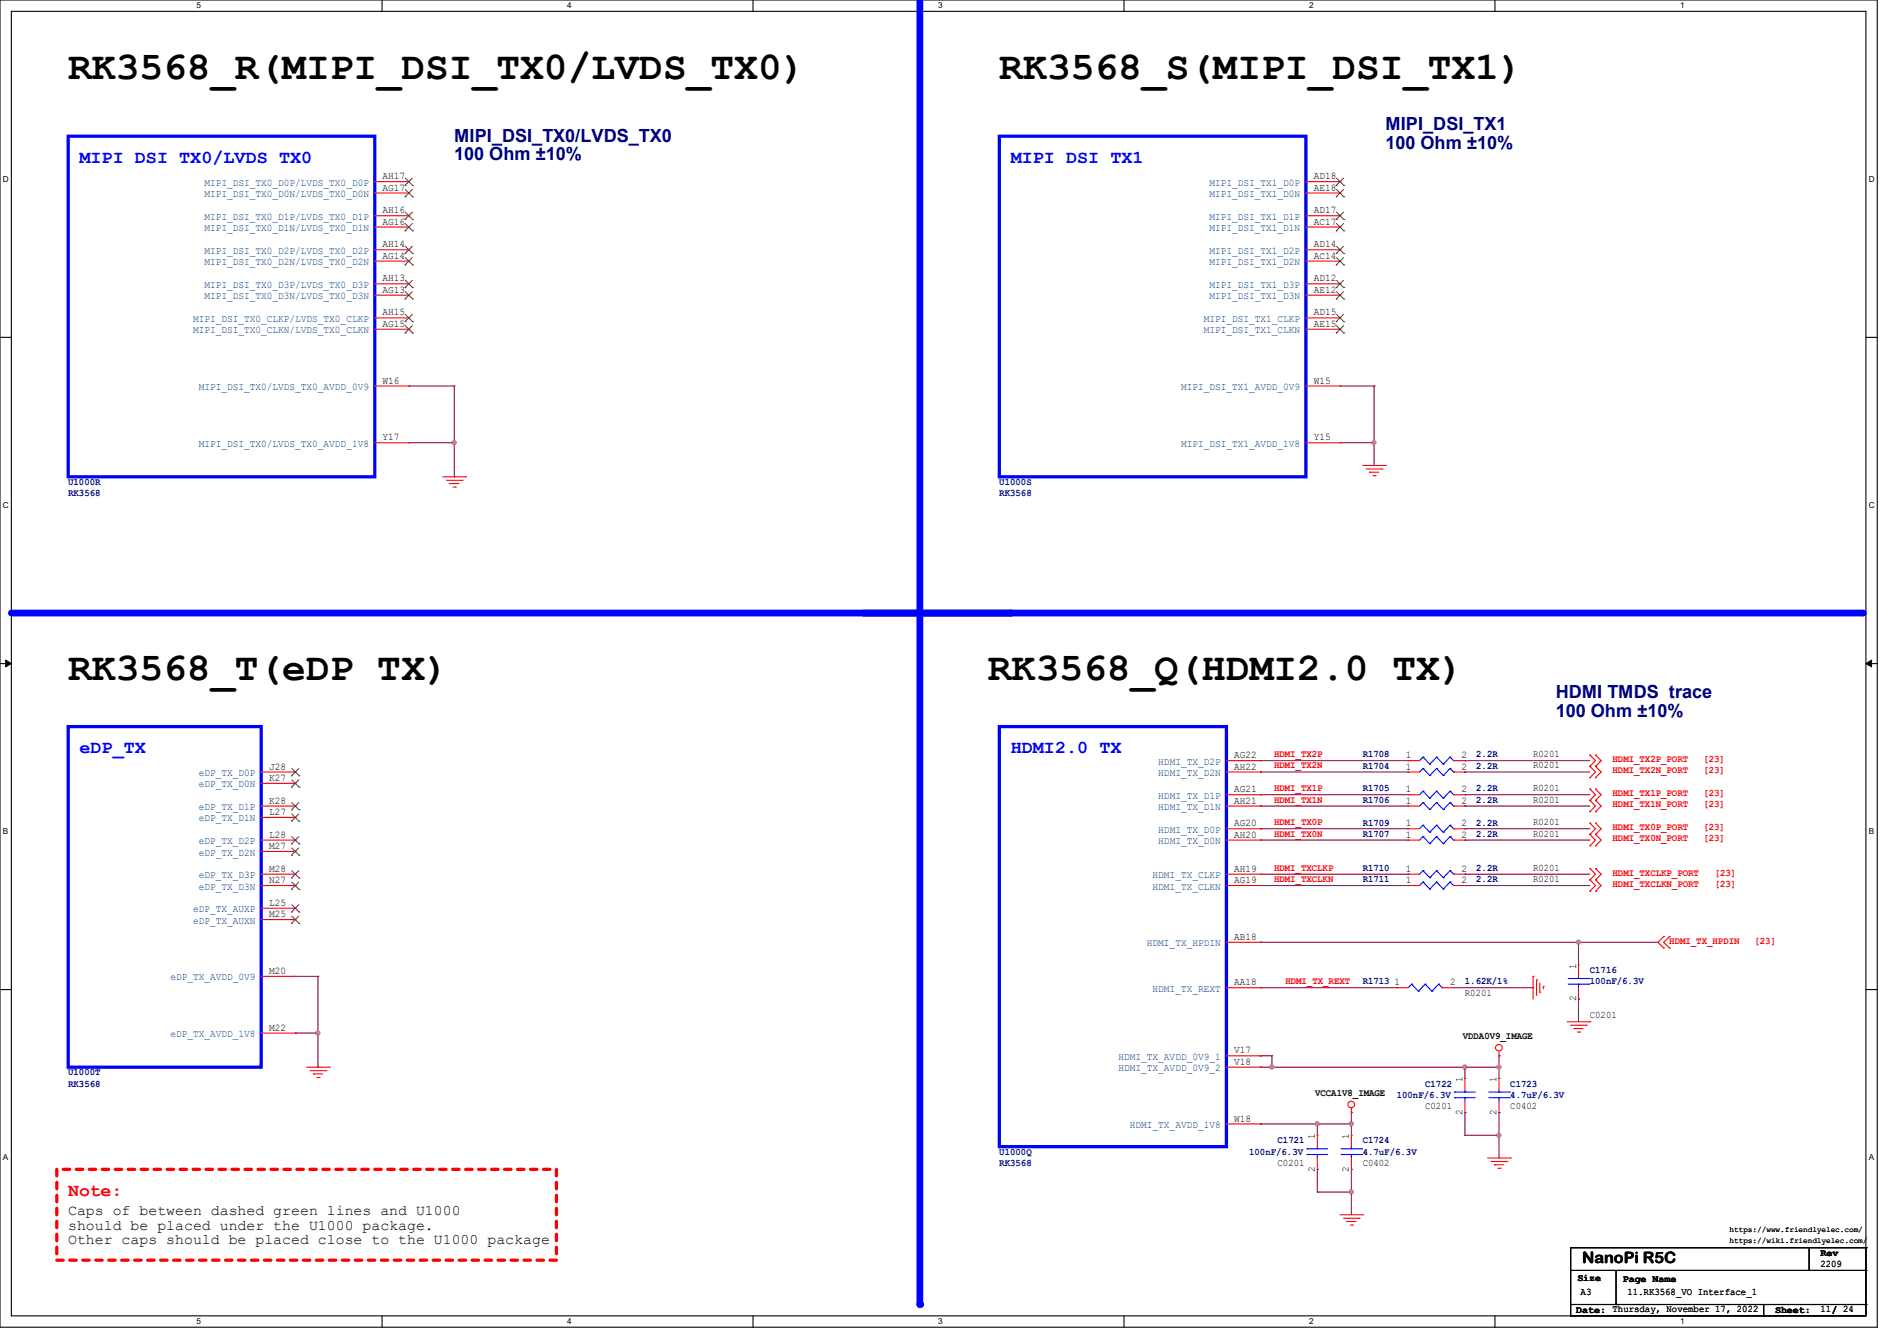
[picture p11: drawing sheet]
<svg xmlns="http://www.w3.org/2000/svg" width="297mm" height="210mm" viewBox="0 0 297 210" stroke-linecap="round" stroke-linejoin="round" font-family="sans-serif">
<path d="M0 0h293.9v207.9h-293.9zM1.8 1.8h290.3v204.3h-290.3z" fill="none" stroke="#000" stroke-width=".17"/>
<g fill="#fff">
<path d="M30.8 .2h.7v1.4h-.7z"/>
<path d="M30.8 206.2h.7v1.4h-.7z"/>
</g>
<path d="M59.8 0v1.8M59.8 206.1v1.8" fill="none" stroke="#000" stroke-width=".17"/>
<g fill="#fff">
<path d="M88.8 .2h.7v1.4h-.7z"/>
<path d="M88.8 206.2h.7v1.4h-.7z"/>
</g>
<path d="M117.9 0v1.8M117.9 206.1v1.8" fill="none" stroke="#000" stroke-width=".17"/>
<g fill="#fff">
<path d="M146.9 .2h.7v1.4h-.7z"/>
<path d="M146.9 206.2h.7v1.4h-.7z"/>
</g>
<path d="M176 0v1.8M176 206.1v1.8" fill="none" stroke="#000" stroke-width=".17"/>
<g fill="#fff">
<path d="M205 .2h.7v1.4h-.7z"/>
<path d="M205 206.2h.7v1.4h-.7z"/>
</g>
<path d="M234.1 0v1.8M234.1 206.1v1.8" fill="none" stroke="#000" stroke-width=".17"/>
<g fill="#fff">
<path d="M263.1 .2h.6v1.4h-.6z"/>
<path d="M263.1 206.2h.6v1.4h-.6z"/>
<path d="M.5 27.3h.9v1.4h-.9z"/>
<path d="M292.6 27.3h.9v1.4h-.9z"/>
<path d="M.5 78.4h.9v1.4h-.9z"/>
<path d="M292.6 78.4h.9v1.4h-.9z"/>
</g>
<path d="M0 52.8h1.8M292.1 52.8h1.8" fill="none" stroke="#000" stroke-width=".17"/>
<g fill="#fff">
<path d="M.5 129.5h.8v1.4h-.8z"/>
<path d="M292.6 129.5h.8v1.4h-.8z"/>
</g>
<path d="M0 103.9h1.8M292.1 103.9h1.8" fill="none" stroke="#000" stroke-width=".17"/>
<path d="M.9 103.4l.9 .5-.9 .5zM292.1 103.9l.9-.5v1z" fill="#000" stroke="#000" stroke-width=".16"/>
<g fill="#fff">
<path d="M.5 180.5h.8v1.4h-.8z"/>
<path d="M292.6 180.5h.8v1.4h-.8z"/>
</g>
<path d="M0 155h1.8M292.1 155h1.8" fill="none" stroke="#000" stroke-width=".17"/>
<path d="M144 0v204.3" fill="none" stroke="#00f" stroke-width="1.1"/>
<circle cx="144" cy="204.3" r=".53" fill="#00f"/>
<path d="M135.1 96h156.5" fill="none" stroke="#00f" stroke-width="1.1"/>
<circle cx="291.6" cy="96" r=".53" fill="#00f"/>
<path d="M1.8 96h156.4" fill="none" stroke="#00f" stroke-width="1.1"/>
<circle cx="158.2" cy="96" r=".53" fill="#00f"/>
<path d="M8.9 183.1h78.2v14.3h-78.2z" fill="none" stroke="#f00" stroke-width=".51" stroke-dasharray="1 1"/>
<g fill="none" stroke="#f00" stroke-width=".17">
<path d="M58.7 28.4h5.3M58.7 30.2h5.3M58.7 33.8h5.3M58.7 35.6h5.3M58.7 39.1h5.3M64 28.4h.1M64 30.2h.1M64 33.8h.1M64 35.6h.1M64 39.1h.1M204.5 28.4h5.3M204.5 30.2h5.3"/>
<path d="M204.5 33.8h5.3M204.5 35.6h5.3M204.5 39.1h5.3M209.8 28.4h.1M209.8 30.2h.1M209.8 33.8h.1M209.8 35.6h.1M209.8 39.1h.1M58.7 40.9h5.3M58.7 44.4h5.3M58.7 46.2h5.3M58.7 49.8h5.3"/>
<path d="M58.7 51.6h5.3M64 40.9h.1M64 44.4h.1M64 46.2h.1M64 49.8h.1M64 51.6h.1M204.5 40.9h5.3M204.5 44.4h5.3M204.5 46.2h5.3M204.5 49.8h5.3M204.5 51.6h5.3M209.8 40.9h.1"/>
<path d="M209.8 44.4h.1M209.8 46.2h.1M209.8 49.8h.1M209.8 51.6h.1M58.7 60.5h5.3M58.7 69.3h5.3M64 60.5h.1M64 69.3h.1M69.3 74.7h3.6M69.9 75.2h2.4M70.4 75.7h.1M70.4 75.7h1.4"/>
<path d="M71 76.3h.3M71.3 76.3h.1M72.3 75.2h.1M72.9 74.7h.1M204.5 60.5h5.3M204.5 69.3h5.3M209.8 60.5h.1M209.8 69.3h.1M213.4 72.9h3.5M213.9 73.4h2.5M214.4 74h.1M214.4 74h1.5"/>
<path d="M215 74.5h.3M215.3 74.5h.1M216.4 73.4h.1M216.9 72.9h.1M192 119.1h5.4M197.4 119.1h.1M220.5 119.1h.1M220.5 119.1h1.8M227.6 119.1h1.8M229.4 119.1h.1M248.9 118.2h.1M248.9 118.2l.9 .9-.9 .9"/>
<path d="M249.8 118.2h.1M249.8 118.2l.9 .9-.9 .9M40.9 131.6h5.3M40.9 120.9h5.3M40.9 136.9h5.3M40.9 126.2h5.3M40.9 138.7h5.3M40.9 122.7h5.3M40.9 128h5.3M40.9 133.4h5.3M46.2 120.9h.1M46.2 122.7h.1"/>
<path d="M46.2 126.2h.1M46.2 128h.1M46.2 131.6h.1M46.2 133.4h.1M46.2 136.9h.1M46.2 138.7h.1M192 129.8h5.4M192 131.6h5.4M192 120.9h5.4M192 136.9h5.4M192 126.2h5.4M192 138.7h5.4"/>
<path d="M192 124.5h5.4M197.4 120.9h.1M197.4 124.5h.1M197.4 126.2h.1M197.4 129.8h.1M197.4 131.6h.1M197.4 136.9h.1M197.4 138.7h.1M220.5 129.8h.1M220.5 131.6h.1M220.5 120.9h.1M220.5 136.9h.1"/>
<path d="M220.5 126.2h.1M220.5 138.7h.1M220.5 124.5h.1M220.5 129.8h1.8M220.5 131.6h1.8M220.5 120.9h1.8M220.5 136.9h1.8M220.5 126.2h1.8M220.5 138.7h1.8M220.5 124.5h1.8M227.6 129.8h1.8M227.6 131.6h1.8"/>
<path d="M227.6 120.9h1.8M227.6 136.9h1.8M227.6 126.2h1.8M227.6 138.7h1.8M227.6 124.5h1.8M229.4 129.8h.1M229.4 131.6h.1M229.4 120.9h.1M229.4 136.9h.1M229.4 126.2h.1M229.4 138.7h.1M229.4 124.5h.1"/>
<path d="M248.9 121.8h.1M248.9 120h.1M248.9 127.1h.1M248.9 125.3h.1M248.9 132.5h.1M248.9 130.7h.1M248.9 123.6h.1M248.9 128.9h.1M248.9 139.6h.1M248.9 137.8h.1M248.9 136h.1M248.9 120l.9 .9-.9 .9"/>
<path d="M248.9 125.3l.9 .9-.9 .9M248.9 130.7l.9 .9-.9 .9M248.9 123.6l.9 .9-.9 .8M248.9 128.9l.9 .9-.9 .9M248.9 137.8l.9 .9-.9 .9M248.9 136l.9 .9-.9 .9M249.8 121.8h.1M249.8 120h.1M249.8 127.1h.1M249.8 125.3h.1M249.8 132.5h.1M249.8 130.7h.1"/>
<path d="M249.8 123.6h.1M249.8 128.9h.1M249.8 139.6h.1M249.8 137.8h.1M249.8 136h.1M249.8 120l.9 .9-.9 .9M249.8 125.3l.9 .9-.9 .9M249.8 130.7l.9 .9-.9 .9M249.8 123.6l.9 .9-.9 .8M249.8 128.9l.9 .9-.9 .9M249.8 137.8l.9 .9-.9 .9M249.8 136l.9 .9-.9 .9"/>
<path d="M40.9 142.2h5.3M40.9 144h5.3M40.9 152.9h5.3M46.2 142.2h.1M46.2 144h.1M46.2 152.9h.1M192 154.7h5.4M192 147.6h5.4M197.4 147.6h.1M197.4 154.7h.1M218.7 154.7h.1M218.7 154.7h1.8"/>
<path d="M225.8 154.7h1.8M227.6 154.7h.1M240 152.9h.1M240 152.9v3.6M240.6 153.5h.1M240.6 153.5v2.4M241.1 155.4h.1M241.1 154v1.4M241.6 154.5h.1M241.6 154.5v.4M247.1 151.1h.1M247.1 156.5h.1"/>
<path d="M247.1 151.1v1.8M247.1 154.7v1.8M260.5 146.7h.1M260.5 148.5h.1M260.5 146.7l-.9 .9 .9 .9M261.4 148.5h.1M261.4 146.7h.1M261.4 146.7l-.9 .9 .9 .9M40.9 161.8h5.3M46.2 161.8h.1M48 167.1h3.6M48.6 167.7h2.4"/>
<path d="M49.1 168.2h.1M49.1 168.2h1.4M49.6 168.7h.4M50 168.7h.1M51 167.7h.1M51.6 167.1h.1M192 167.1h5.4M192 165.4h5.4M192 176h5.4M197.4 165.4h.1M197.4 167.1h.1M197.4 176h.1"/>
<path d="M206.2 177.8h.1M206.2 177.8v1.8M211.6 174.2h.1M211.6 177.8h.1M211.6 173.5v.7M211.6 177.8v1.8M229.4 168.9h.1M229.4 174.2h.1M229.4 168.9v1.8M229.4 172.5v1.7M234.7 165.4h.1M234.7 168.9h.1"/>
<path d="M234.7 174.2h.1M234.7 164.6v.8M234.7 168.9v1.8M234.7 172.5v1.7M245.4 160h3.5M245.9 160.6h2.5M246.4 161.1h.1M246.4 161.1h1.5M247 161.6h.3M247.3 161.6h.1M248.4 160.6h.1M248.9 160h.1"/>
<path d="M206.2 183.1h.1M206.2 181.4v1.7M209.8 190.2h3.6M210.4 190.8h2.4M210.9 191.3h.1M210.9 191.3h1.4M211.4 191.9h.4M211.6 183.1h.1M211.6 181.4v1.7M211.8 191.9h.1M212.8 190.8h.1M213.4 190.2h.1"/>
<path d="M232.9 181.4h3.6M233.5 181.9h2.4M234 182.4h.1M234 182.4h1.4M234.5 183h.4M234.9 183h.1M235.9 181.9h.1M236.5 181.4h.1"/>
<circle cx="211.6" cy="173" r=".52"/>
<circle cx="234.7" cy="164.1" r=".52"/>
</g>
<g fill="none" stroke="#000" stroke-width=".17">
<path d="M245.9 195.4h.1M245.9 199h46.2M245.9 195.4v10.7M245.9 195.4h46.2M253 199v5.3M283.3 199h.1M283.3 195.4v3.6M292.1 199h.1M292.1 195.4h.1M292.1 195.4v10.7h-46.2M245.9 206.1h.1M245.9 204.3h46.2"/>
<path d="M253 204.3h.1M256.6 204.3h.1M276.1 206.1h.1M276.1 204.3v1.8M292.1 204.3h.1"/>
</g>
<g fill="none" stroke="#00f" stroke-width=".17">
<path d="M222.8 118.6h.1M222.8 118.6l-.5 .5M222.8 118.6l1.1 1.1M223.9 119.7h.1M224.9 118.6h.1M224.9 118.6l-1 1.1M224.9 118.6l1.1 1.1M226 119.7h.1M227 118.6h.1M227 118.6l-1 1.1M227 118.6l.6 .5M227.6 119.1h.1"/>
<path d="M222.8 129.2h.1M222.8 131h.1M222.8 120.4h.1M222.8 136.4h.1M222.8 125.7h.1M222.8 138.1h.1M222.8 123.9h.1M222.8 129.2l-.5 .6M222.8 129.2l1.1 1.1M222.8 131l-.5 .6M222.8 131l1.1 1.1M222.8 120.4l-.5 .5"/>
<path d="M222.8 120.4l1.1 1.1M222.8 136.4l-.5 .5M222.8 136.4l1.1 1.1M222.8 125.7l-.5 .5M222.8 125.7l1.1 1.1M222.8 138.1l-.5 .6M222.8 138.1l1.1 1.1M222.8 123.9l-.5 .6M222.8 123.9l1.1 1.1M223.9 130.3h.1M223.9 132.1h.1M223.9 121.5h.1"/>
<path d="M223.9 137.5h.1M223.9 126.8h.1M223.9 139.2h.1M223.9 125h.1M224.9 129.2h.1M224.9 131h.1M224.9 120.4h.1M224.9 136.4h.1M224.9 125.7h.1M224.9 138.1h.1M224.9 123.9h.1M224.9 129.2l-1 1.1"/>
<path d="M224.9 129.2l1.1 1.1M224.9 131l-1 1.1M224.9 131l1.1 1.1M224.9 120.4l-1 1.1M224.9 120.4l1.1 1.1M224.9 136.4l-1 1.1M224.9 136.4l1.1 1.1M224.9 125.7l-1 1.1M224.9 125.7l1.1 1.1M224.9 138.1l-1 1.1M224.9 138.1l1.1 1.1M224.9 123.9l-1 1.1"/>
<path d="M224.9 123.9l1.1 1.1M226 130.3h.1M226 132.1h.1M226 121.5h.1M226 137.5h.1M226 126.8h.1M226 139.2h.1M226 125h.1M227 129.2h.1M227 131h.1M227 120.4h.1M227 136.4h.1"/>
<path d="M227 125.7h.1M227 138.1h.1M227 123.9h.1M227 129.2l-1 1.1M227 129.2l.6 .6M227 131l-1 1.1M227 131l.6 .6M227 120.4l-1 1.1M227 120.4l.6 .5M227 136.4l-1 1.1M227 136.4l.6 .5M227 125.7l-1 1.1"/>
<path d="M227 125.7l.6 .5M227 138.1l-1 1.1M227 138.1l.6 .6M227 123.9l-1 1.1M227 123.9l.6 .6M227.6 129.8h.1M227.6 131.6h.1M227.6 120.9h.1M227.6 136.9h.1M227.6 126.2h.1M227.6 138.7h.1M227.6 124.5h.1"/>
<path d="M221 154.1h.1M221 154.1l-.5 .6M221 154.1l1.1 1.1M222.1 155.2h.1M223.1 154.1h.1M223.1 154.1l-1 1.1M223.1 154.1l1.1 1.1M224.2 155.2h.1M225.3 154.1h.1M225.3 154.1l-1.1 1.1M225.3 154.1l.5 .6M225.8 154.7h.1"/>
<path d="M245.5 154.1h3.3M245.5 153.2h3.3M247.1 153.2h.1M247.1 154.1h.1M247.1 152.9v.3M247.1 154.1v.6M248.8 154.1h.1M248.8 153.2h.1M204.6 179.9h.1M204.6 179.9h3.3M206.2 179.9h.1M206.2 179.6v.3"/>
<path d="M210 179.9h3.2M211.6 179.9h.1M211.6 179.6v.3M213.2 179.9h.1M227.8 171.9h.1M227.8 171h.1M227.8 171.9h3.2M227.8 171h3.2M229.4 171h.1M229.4 171.9h.1M229.4 170.7v.3M229.4 171.9v.6"/>
<path d="M233.1 171.9h3.2M233.1 171h3.2M234.7 171h.1M234.7 171.9h.1M234.7 170.7v.3M234.7 171.9v.6M236.3 171.9h.1M236.3 171h.1M204.6 180.8h.1M204.6 180.8h3.3M206.2 180.8h.1M206.2 180.8v.6"/>
<path d="M210 180.8h3.2M211.6 180.8h.1M211.6 180.8v.6M213.2 180.8h.1"/>
</g>
<path d="M10.7 21.3h48v53.4h-48zM156.5 21.3h48v53.4h-48zM10.7 113.8h30.2v53.3h-30.2zM156.5 113.8h35.5v65.8h-35.5z" fill="none" stroke="#00f" stroke-width=".51"/>
<g fill="none" stroke="#7f3f00" stroke-width=".16">
<path d="M63.4 29h.1M63.4 30.8h.1M63.4 34.4h.1M63.4 36.2h.1M63.4 39.7h.1M63.5 27.9l1.1 1.1M63.5 29.7l1.1 1.1M63.5 33.2l1.1 1.2M63.5 35l1.1 1.2M63.5 38.6l1.1 1.1M64.6 27.9l-1.2 1.1M64.6 29.7l-1.2 1.1"/>
<path d="M64.6 33.2l-1.2 1.2M64.6 35l-1.2 1.2M64.6 38.6l-1.2 1.1M64.6 29h.1M64.6 30.8h.1M64.6 34.4h.1M64.6 36.2h.1M64.6 39.7h.1M209.2 29h.1M209.2 30.8h.1M209.2 34.4h.1M209.2 36.2h.1"/>
<path d="M209.2 39.7h.1M209.3 27.9l1.1 1.1M209.3 29.7l1.1 1.1M209.3 33.2l1.1 1.2M209.3 35l1.1 1.2M209.3 38.6l1.1 1.1M210.4 27.9l-1.2 1.1M210.4 29.7l-1.2 1.1M210.4 33.2l-1.2 1.2M210.4 35l-1.2 1.2M210.4 38.6l-1.2 1.1M210.4 29h.1"/>
<path d="M210.4 30.8h.1M210.4 34.4h.1M210.4 36.2h.1M210.4 39.7h.1M63.4 41.5h.1M63.4 45h.1M63.4 46.8h.1M63.4 50.4h.1M63.4 52.2h.1M63.5 40.3l1.1 1.2M63.5 43.9l1.1 1.1M63.5 45.7l1.1 1.1"/>
<path d="M63.5 49.2l1.1 1.2M63.5 51l1.1 1.2M64.6 40.3l-1.2 1.2M64.6 43.9l-1.2 1.1M64.6 45.7l-1.2 1.1M64.6 49.2l-1.2 1.2M64.6 51l-1.2 1.2M64.6 41.5h.1M64.6 45h.1M64.6 46.8h.1M64.6 50.4h.1M64.6 52.2h.1"/>
<path d="M209.2 41.5h.1M209.2 45h.1M209.2 46.8h.1M209.2 50.4h.1M209.2 52.2h.1M209.3 40.3l1.1 1.2M209.3 43.9l1.1 1.1M209.3 45.7l1.1 1.1M209.3 49.2l1.1 1.2M209.3 51l1.1 1.2M210.4 40.3l-1.2 1.2M210.4 43.9l-1.2 1.1"/>
<path d="M210.4 45.7l-1.2 1.1M210.4 49.2l-1.2 1.2M210.4 51l-1.2 1.2M210.4 41.5h.1M210.4 45h.1M210.4 46.8h.1M210.4 50.4h.1M210.4 52.2h.1M45.6 121.5h.1M45.6 123.3h.1M45.6 126.8h.1M45.6 128.6h.1"/>
<path d="M45.6 132.2h.1M45.6 133.9h.1M45.6 137.5h.1M45.6 139.3h.1M45.7 120.4l1.1 1.1M45.7 122.1l1.1 1.2M45.7 125.7l1.1 1.1M45.7 127.5l1.1 1.1M45.7 131l1.1 1.2M45.7 132.8l1.1 1.1M45.7 136.4l1.1 1.1M45.7 138.1l1.1 1.2"/>
<path d="M46.8 120.4l-1.2 1.1M46.8 122.1l-1.2 1.2M46.8 125.7l-1.2 1.1M46.8 127.5l-1.2 1.1M46.8 131l-1.2 1.2M46.8 132.8l-1.2 1.1M46.8 136.4l-1.2 1.1M46.8 138.1l-1.2 1.2M46.8 121.5h.1M46.8 123.3h.1M46.8 126.8h.1M46.8 128.6h.1"/>
<path d="M46.8 132.2h.1M46.8 133.9h.1M46.8 137.5h.1M46.8 139.3h.1M45.6 142.8h.1M45.6 144.6h.1M45.7 141.7l1.1 1.1M45.7 143.5l1.1 1.1M46.8 141.7l-1.2 1.1M46.8 143.5l-1.2 1.1M46.8 142.8h.1M46.8 144.6h.1"/>
</g>
<g fill="none" stroke="#7f003f" stroke-width=".17">
<path d="M64 60.5h7.1M64 69.3h7.1M71.1 60.5h.1M71.1 69.3h.1M71.1 74.7h.1M71.1 60.5v14.2M209.8 60.5h5.3M209.8 69.3h5.3M215.1 60.5h.1M215.1 69.3h.1M215.1 72.9h.1M215.1 60.5v12.4"/>
<path d="M197.4 119.1h.1M197.4 119.1h23.1M229.4 119.1h.1M229.4 119.1h19.5M197.4 120.9h.1M197.4 124.5h.1M197.4 126.2h.1M197.4 129.8h.1M197.4 131.6h.1M197.4 120.9h23.1M197.4 124.5h23.1M197.4 126.2h23.1"/>
<path d="M197.4 129.8h23.1M197.4 131.6h23.1M197.4 136.9h23.1M197.4 138.7h23.1M220.5 136.9h.1M220.5 138.7h.1M229.4 120.9h.1M229.4 124.5h.1M229.4 129.8h.1M229.4 126.2h.1M229.4 131.6h.1M229.4 138.7h.1"/>
<path d="M229.4 136.9h.1M229.4 120.9h19.5M229.4 124.5h19.5M229.4 126.2h19.5M229.4 129.8h19.5M229.4 131.6h19.5M229.4 136.9h19.5M229.4 138.7h19.5M46.2 152.9h3.6M49.8 152.9h.1M49.8 152.9v14.2M197.4 147.6h.1"/>
<path d="M197.4 154.7h.1M197.4 147.6h62.2M197.4 154.7h21.3M227.6 154.7h12.4M240 154.7h.1M247.1 147.6h.1M247.1 156.5h.1M247.1 147.6v3.5M247.1 156.5v3.5M259.6 147.6h.1M46.2 161.8h.1M46.2 161.8h3.6"/>
<path d="M49.8 161.8h.1M49.8 167.1h.1M197.4 165.4h.1M197.4 176h.1M197.4 167.1h.1M197.4 165.4h1.7M197.4 167.1h37.3M197.4 176h14.2M199.1 165.4h.1M199.1 167.1h.1M199.1 165.4v1.7M206.2 176h.1"/>
<path d="M206.2 176v1.8M211.6 176h.1M211.6 174.2h.1M211.6 174.2v3.6M229.4 167.1h.1M229.4 174.2h.1M229.4 177.8h.1M229.4 167.1v1.8M229.4 174.2v3.6M229.4 177.8h5.3M234.7 167.1h.1M234.7 174.2h.1"/>
<path d="M234.7 165.4h.1M234.7 177.8h.1M234.7 165.4v3.5M234.7 174.2v7.2M206.2 183.1h.1M206.2 186.7h.1M206.2 183.1v3.6M206.2 186.7h5.4M211.6 183.1h.1M211.6 186.7h.1M211.6 183.1v7.1"/>
</g>
<g fill="#f0f" stroke="#f0f" stroke-width=".17">
<circle cx="229.3" cy="167.1" r=".32"/>
<circle cx="199.1" cy="167.1" r=".32"/>
<circle cx="211.6" cy="176" r=".32"/>
<circle cx="211.6" cy="186.7" r=".32"/>
<circle cx="206.2" cy="176" r=".32"/>
<circle cx="234.7" cy="177.8" r=".32"/>
<circle cx="234.7" cy="167.1" r=".32"/>
<circle cx="247.1" cy="147.6" r=".32"/>
<circle cx="49.8" cy="161.8" r=".32"/>
<circle cx="215.1" cy="69.3" r=".32"/>
<circle cx="71.1" cy="69.3" r=".32"/>
</g>
<g font-size="6.2">
<text x="10.7" y="12.3">RK3568_R(MIPI_DSI_TX0/LVDS_TX0)</text>
<text x="156.5" y="12.3">RK3568_S(MIPI_DSI_TX1)</text>
<text x="10.7" y="106.6">RK3568_T(eDP TX)</text>
<text x="154.7" y="106.6">RK3568_Q(HDMI2.0 TX)</text>
</g>
<g font-size="2.8" fill="#00007f">
<text x="71.1" y="22.2">MIPI_DSI_TX0/LVDS_TX0</text>
<text x="216.9" y="20.4">MIPI_DSI_TX1</text>
<text x="216.9" y="23.3">100 Ohm ±10%</text>
<text x="71.1" y="25.1">100 Ohm ±10%</text>
<text x="243.6" y="109.3">HDMI TMDS trace</text>
<text x="243.6" y="112.2">100 Ohm ±10%</text>
</g>
<g font-size="2.8" fill="#00f">
<text x="12.4" y="25.5">MIPI DSI TX0/LVDS TX0</text>
<text x="158.2" y="25.5">MIPI DSI TX1</text>
<text x="12.4" y="117.9">eDP_TX</text>
<text x="158.2" y="117.9">HDMI2.0 TX</text>
</g>
<text font-size="2.8" fill="#f00" x="10.7" y="187.3">Note:</text>
<text font-size="2.5" x="247.7" y="197.7">NanoPi R5C</text>
<g font-size="2.3">
<text x="10.7" y="190.3">Caps of between dashed green lines and U1000</text>
<text x="10.7" y="192.6">should be placed under the U1000 package.</text>
<text x="10.7" y="194.9">Other caps should be placed close to the U1000 package</text>
</g>
<g font-size="1.6" fill="#003f7f">
<text x="32" y="29.1">MIPI_DSI_TX0_D0P/LVDS_TX0_D0P</text>
<text x="189.4" y="29.1">MIPI_DSI_TX1_D0P</text>
<text x="32" y="30.9">MIPI_DSI_TX0_D0N/LVDS_TX0_D0N</text>
<text x="32" y="34.4">MIPI_DSI_TX0_D1P/LVDS_TX0_D1P</text>
<text x="189.4" y="30.9">MIPI_DSI_TX1_D0N</text>
<text x="189.4" y="34.4">MIPI_DSI_TX1_D1P</text>
<text x="32" y="36.2">MIPI_DSI_TX0_D1N/LVDS_TX0_D1N</text>
<text x="32" y="39.8">MIPI_DSI_TX0_D2P/LVDS_TX0_D2P</text>
<text x="32" y="41.5">MIPI_DSI_TX0_D2N/LVDS_TX0_D2N</text>
<text x="189.4" y="36.2">MIPI_DSI_TX1_D1N</text>
<text x="189.4" y="39.8">MIPI_DSI_TX1_D2P</text>
<text x="189.4" y="41.5">MIPI_DSI_TX1_D2N</text>
<text x="32" y="45.1">MIPI_DSI_TX0_D3P/LVDS_TX0_D3P</text>
<text x="32" y="46.9">MIPI_DSI_TX0_D3N/LVDS_TX0_D3N</text>
<text x="189.4" y="45.1">MIPI_DSI_TX1_D3P</text>
<text x="189.4" y="46.9">MIPI_DSI_TX1_D3N</text>
<text x="30.2" y="50.4">MIPI_DSI_TX0_CLKP/LVDS_TX0_CLKP</text>
<text x="30.2" y="52.2">MIPI_DSI_TX0_CLKN/LVDS_TX0_CLKN</text>
<text x="188.5" y="50.4">MIPI_DSI_TX1_CLKP</text>
<text x="188.5" y="52.2">MIPI_DSI_TX1_CLKN</text>
<text x="31.1" y="61.1">MIPI_DSI_TX0/LVDS_TX0_AVDD_0V9</text>
<text x="184.9" y="61.1">MIPI_DSI_TX1_AVDD_0V9</text>
<text x="31.1" y="70">MIPI_DSI_TX0/LVDS_TX0_AVDD_1V8</text>
<text x="184.9" y="70">MIPI_DSI_TX1_AVDD_1V8</text>
<text x="181.4" y="119.8">HDMI_TX_D2P</text>
<text x="31.1" y="121.5">eDP_TX_D0P</text>
<text x="31.1" y="123.3">eDP_TX_D0N</text>
<text x="181.4" y="121.5">HDMI_TX_D2N</text>
<text x="181.4" y="125.1">HDMI_TX_D1P</text>
<text x="31.1" y="126.9">eDP_TX_D1P</text>
<text x="31.1" y="128.7">eDP_TX_D1N</text>
<text x="181.4" y="126.9">HDMI_TX_D1N</text>
<text x="181.4" y="130.4">HDMI_TX_D0P</text>
<text x="31.1" y="132.2">eDP_TX_D2P</text>
<text x="31.1" y="134">eDP_TX_D2N</text>
<text x="31.1" y="137.5">eDP_TX_D3P</text>
<text x="180.5" y="137.5">HDMI_TX_CLKP</text>
<text x="181.4" y="132.2">HDMI_TX_D0N</text>
<text x="30.2" y="142.9">eDP_TX_AUXP</text>
<text x="31.1" y="139.3">eDP_TX_D3N</text>
<text x="180.5" y="139.3">HDMI_TX_CLKN</text>
<text x="30.2" y="144.7">eDP_TX_AUXN</text>
<text x="179.6" y="148.2">HDMI_TX_HPDIN</text>
<text x="26.7" y="153.5">eDP_TX_AVDD_0V9</text>
<text x="180.5" y="155.3">HDMI_TX_REXT</text>
<text x="26.7" y="162.4">eDP_TX_AVDD_1V8</text>
<text x="175.1" y="166">HDMI_TX_AVDD_0V9_1</text>
<text x="175.1" y="167.8">HDMI_TX_AVDD_0V9_2</text>
<text x="176.9" y="176.7">HDMI_TX_AVDD_1V8</text>
</g>
<g font-size="1.6">
<text x="59.9" y="28.1">AH17</text>
<text x="59.9" y="29.8">AG17</text>
<text x="205.7" y="28.1">AD18</text>
<text x="205.7" y="29.8">AE18</text>
<text x="59.9" y="33.4">AH16</text>
<text x="59.9" y="35.2">AG16</text>
<text x="205.7" y="33.4">AD17</text>
<text x="205.7" y="35.2">AC17</text>
<text x="59.9" y="38.7">AH14</text>
<text x="59.9" y="40.5">AG14</text>
<text x="205.7" y="38.7">AD14</text>
<text x="205.7" y="40.5">AC14</text>
<text x="59.9" y="44.1">AH13</text>
<text x="59.9" y="45.8">AG13</text>
<text x="205.7" y="44.1">AD12</text>
<text x="205.7" y="45.8">AE12</text>
<text x="59.9" y="49.4">AH15</text>
<text x="59.9" y="51.2">AG15</text>
<text x="205.7" y="49.4">AD15</text>
<text x="205.7" y="51.2">AE15</text>
<text x="59.9" y="60.1">W16</text>
<text x="205.7" y="60.1">W15</text>
<text x="59.9" y="69">Y17</text>
<text x="205.7" y="69">Y15</text>
<text x="193.3" y="118.7">AG22</text>
<text x="220.1" y="118.7">1</text>
<text x="228.8" y="118.7">2</text>
<text x="240" y="118.6">R0201</text>
<text x="42.1" y="120.5">J28</text>
<text x="42.1" y="122.3">K27</text>
<text x="42.1" y="125.9">K28</text>
<text x="193.3" y="120.5">AH22</text>
<text x="193.3" y="124.1">AG21</text>
<text x="193.3" y="125.9">AH21</text>
<text x="220.1" y="120.5">1</text>
<text x="220.1" y="125.9">1</text>
<text x="220.1" y="124.1">1</text>
<text x="228.8" y="120.5">2</text>
<text x="228.8" y="125.9">2</text>
<text x="228.8" y="124.1">2</text>
<text x="240" y="120.4">R0201</text>
<text x="240" y="125.7">R0201</text>
<text x="240" y="123.9">R0201</text>
<text x="42.1" y="127.6">L27</text>
<text x="42.1" y="131.2">L28</text>
<text x="193.3" y="129.4">AG20</text>
<text x="193.3" y="131.2">AH20</text>
<text x="220.1" y="129.4">1</text>
<text x="220.1" y="131.2">1</text>
<text x="228.8" y="129.4">2</text>
<text x="228.8" y="131.2">2</text>
<text x="240" y="129.2">R0201</text>
<text x="240" y="131">R0201</text>
<text x="42.1" y="133">M27</text>
<text x="42.1" y="136.5">M28</text>
<text x="193.3" y="136.5">AH19</text>
<text x="220.1" y="136.5">1</text>
<text x="228.8" y="136.5">2</text>
<text x="240" y="136.4">R0201</text>
<text x="42.1" y="138.3">N27</text>
<text x="42.1" y="141.9">L25</text>
<text x="42.1" y="143.6">M25</text>
<text x="193.3" y="138.3">AG19</text>
<text x="220.1" y="138.3">1</text>
<text x="228.8" y="138.3">2</text>
<text x="240" y="138.1">R0201</text>
<text x="193.3" y="147.2">AB18</text>
<text x="42.1" y="152.5">M20</text>
<text x="193.3" y="154.3">AA18</text>
<text x="218.4" y="154.3">1</text>
<text x="227" y="154.3">2</text>
<text x="229.4" y="155.9">R0201</text>
<text x="246.8" y="151.7" transform="rotate(-90 246.8 151.7)">1</text>
<text x="42.1" y="161.4">M22</text>
<text x="246.8" y="156.8" transform="rotate(-90 246.8 156.8)">2</text>
<text x="248.9" y="159.5">C0201</text>
<text x="193.3" y="165">V17</text>
<text x="193.3" y="166.8">V18</text>
<text x="229" y="162.7">VDDA0V9_IMAGE</text>
<text x="205.9" y="171.6">VCCA1V8_IMAGE</text>
<text x="223.1" y="173.7">C0201</text>
<text x="229" y="169.5" transform="rotate(-90 229 169.5)">1</text>
<text x="234.3" y="169.5" transform="rotate(-90 234.3 169.5)">1</text>
<text x="236.5" y="173.7">C0402</text>
<text x="193.3" y="175.6">W18</text>
<text x="205.9" y="178.4" transform="rotate(-90 205.9 178.4)">1</text>
<text x="211.2" y="178.4" transform="rotate(-90 211.2 178.4)">1</text>
<text x="229" y="174.6" transform="rotate(-90 229 174.6)">2</text>
<text x="234.3" y="174.6" transform="rotate(-90 234.3 174.6)">2</text>
<text x="200" y="182.6">C0201</text>
<text x="205.9" y="183.5" transform="rotate(-90 205.9 183.5)">2</text>
<text x="211.2" y="183.5" transform="rotate(-90 211.2 183.5)">2</text>
<text x="213.4" y="182.6">C0402</text>
<text x="285" y="196.7">Rev</text>
<text x="247" y="200.6">Size</text>
<text x="247.5" y="202.9">A3</text>
<text x="254.1" y="200.7">Page Name</text>
<text x="254.8" y="202.9">11.RK3568_VO Interface_1</text>
<text x="285" y="198.4">2209</text>
<text x="246.8" y="205.6">Date: Thursday, November 17, 2022</text>
<text x="277.9" y="205.6">Sheet:</text>
<text x="285" y="205.5">11/ 24</text>
</g>
<g font-size="1.6" fill="#00007f">
<text x="10.7" y="77.7">RK3568</text>
<text x="10.7" y="75.9">U1000R</text>
<text x="156.5" y="77.7">RK3568</text>
<text x="156.5" y="75.9">U1000S</text>
<text x="213.4" y="118.6">R1708</text>
<text x="231.1" y="118.6">2.2R</text>
<text x="213.4" y="120.4">R1704</text>
<text x="213.4" y="125.7">R1706</text>
<text x="213.4" y="123.9">R1705</text>
<text x="231.1" y="120.4">2.2R</text>
<text x="231.1" y="125.7">2.2R</text>
<text x="231.1" y="123.9">2.2R</text>
<text x="213.4" y="129.3">R1709</text>
<text x="213.4" y="131.1">R1707</text>
<text x="231.1" y="129.3">2.2R</text>
<text x="231.1" y="131.1">2.2R</text>
<text x="213.4" y="136.4">R1710</text>
<text x="231.1" y="136.4">2.2R</text>
<text x="213.4" y="138.2">R1711</text>
<text x="231.1" y="138.2">2.2R</text>
<text x="213.4" y="154.2">R1713</text>
<text x="229.4" y="154.2">1.62K/1%</text>
<text x="248.9" y="152.4">C1716</text>
<text x="248.9" y="154.2">100nF/6.3V</text>
<text x="10.7" y="170.2">RK3568</text>
<text x="10.7" y="168.4">U1000T</text>
<text x="218.7" y="172">100nF/6.3V</text>
<text x="223.1" y="170.2">C1722</text>
<text x="236.5" y="170.2">C1723</text>
<text x="236.5" y="172">4.7uF/6.3V</text>
<text x="200" y="179.1">C1721</text>
<text x="213.4" y="179.1">C1724</text>
<text x="156.5" y="182.6">RK3568</text>
<text x="156.5" y="180.8">U1000Q</text>
<text x="195.6" y="180.8">100nF/6.3V</text>
<text x="213.4" y="180.8">4.7uF/6.3V</text>
</g>
<g font-size="1.6" fill="#f00">
<text x="199.5" y="118.6">HDMI_TX2P</text>
<text x="252.5" y="119.3">HDMI_TX2P_PORT</text>
<text x="266.7" y="119.3">[23]</text>
<text x="199.5" y="120.4">HDMI_TX2N</text>
<text x="199.5" y="123.9">HDMI_TX1P</text>
<text x="199.5" y="125.7">HDMI_TX1N</text>
<text x="252.5" y="121.1">HDMI_TX2N_PORT</text>
<text x="252.5" y="124.7">HDMI_TX1P_PORT</text>
<text x="266.7" y="121.1">[23]</text>
<text x="266.7" y="124.7">[23]</text>
<text x="199.5" y="129.2">HDMI_TX0P</text>
<text x="199.5" y="131">HDMI_TX0N</text>
<text x="252.5" y="126.4">HDMI_TX1N_PORT</text>
<text x="252.5" y="131.8">HDMI_TX0N_PORT</text>
<text x="252.5" y="130">HDMI_TX0P_PORT</text>
<text x="266.7" y="126.4">[23]</text>
<text x="266.7" y="131.8">[23]</text>
<text x="266.7" y="130">[23]</text>
<text x="199.5" y="136.4">HDMI_TXCLKP</text>
<text x="252.5" y="137.1">HDMI_TXCLKP_PORT</text>
<text x="268.5" y="137.1">[23]</text>
<text x="199.5" y="138.1">HDMI_TXCLKN</text>
<text x="252.5" y="138.9">HDMI_TXCLKN_PORT</text>
<text x="268.5" y="138.9">[23]</text>
<text x="261.4" y="147.8">HDMI_TX_HPDIN</text>
<text x="274.7" y="147.8">[23]</text>
<text x="201.2" y="154.1">HDMI_TX_REXT</text>
</g>
<g font-size="1.3">
<text x="30.8" y="1.3">5</text>
<text x="88.8" y="1.3">4</text>
<text x="146.9" y="1.3">3</text>
<text x="205" y="1.3">2</text>
<text x="263.1" y="1.3">1</text>
<text x=".5" y="28.4">D</text>
<text x="292.6" y="28.4">D</text>
<text x=".5" y="79.5">C</text>
<text x="292.6" y="79.5">C</text>
<text x=".5" y="130.6">B</text>
<text x="292.6" y="130.6">B</text>
<text x=".5" y="181.7">A</text>
<text x="292.6" y="181.7">A</text>
<text x="30.8" y="207.4">5</text>
<text x="88.8" y="207.4">4</text>
<text x="146.9" y="207.4">3</text>
<text x="205" y="207.4">2</text>
<text x="263.1" y="207.4">1</text>
</g>
<g font-size="1.2">
<text x="270.8" y="194.6">https://wiki.friendlyelec.com/</text>
<text x="270.8" y="192.9">https://www.friendlyelec.com/</text>
</g>
</svg>
